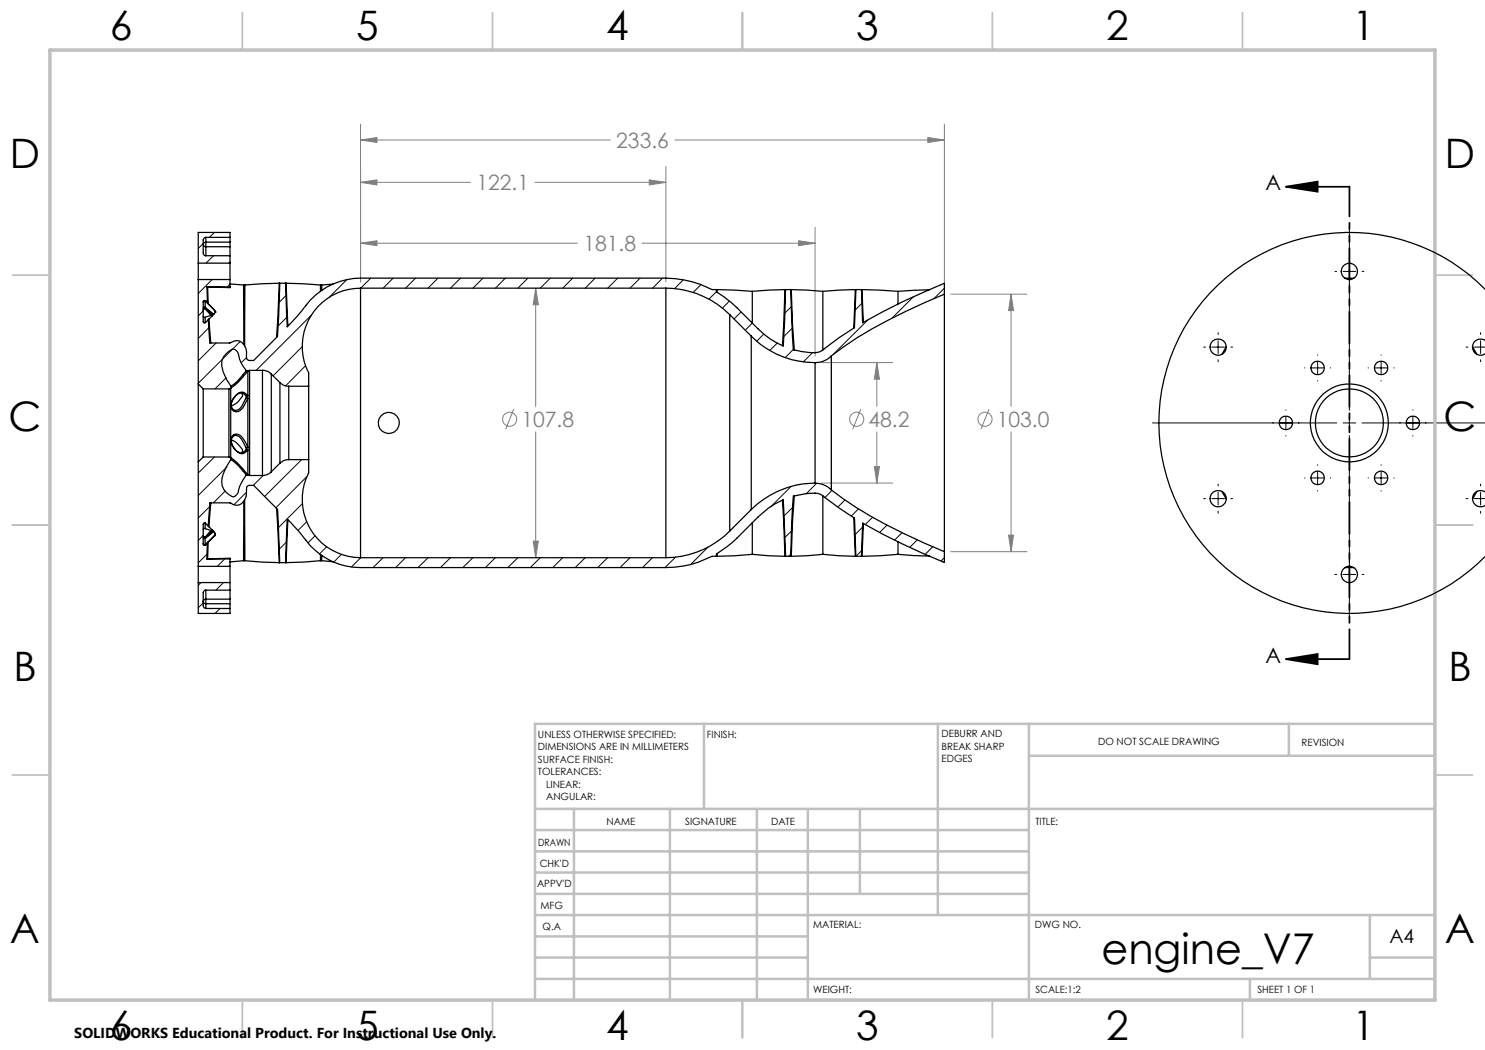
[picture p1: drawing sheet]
<svg xmlns="http://www.w3.org/2000/svg" width="297mm" height="210mm" viewBox="0 0 297 210" stroke-linecap="round" stroke-linejoin="round" font-family="sans-serif">
<g fill="none" stroke="#808080" stroke-width=".2">
<path d="M72.1 28l3.3-.5v1zM72.1 36.5l3.3-.5v1zM72.1 24.8v31.6M72.1 28h50M72.1 36.5h22M107 36.5h26.2M129.9 36l3.3 .5-3.3 .5zM133.2 33.3v23.1M135 28h53.9M185.6 27.5l3.3 .5-3.3 .5zM188.9 24.8v32.8M72.1 48.6l3.3-.5v1z"/>
<path d="M72.1 48.6h43.4M107.1 57.6l.6 3.4h-1.1zM107.1 57.6v23.7M128.4 48.6h34.6M159.7 48.1l3.3 .5-3.3 .5zM163 45.5v25.8M190.1 58.8h15.3M202.2 58.8l.5 3.3h-1zM202.2 58.8v22.5M164.3 72.5h14.2M175.4 72.5l.5 3.3h-1zM175.4 72.5v8.8"/>
<path d="M102.7 81.8l-1.6 4.1M107.1 86.4v25.1M164.3 96.6h14.2M172.2 81.8l-1.7 4.1M174.9 93.3h1l-.5 3.3zM175.4 86.4v10.2M197.8 81.8l-1.6 4.1M202.2 86.4v23.9M106.6 108.2h1.1l-.6 3.3zM190.1 110.3h15.3M201.7 107h1l-.5 3.3z"/>
<circle cx="101.9" cy="83.9" r="1.4"/>
<circle cx="171.3" cy="83.9" r="1.41"/>
<circle cx="197" cy="83.9" r="1.4"/>
</g>
<path d="M257.2 37.4l6.3-1.1v2zM257.2 37.4h12.7M257.2 131.8l6.3-1v2zM257.2 131.8h12.7" fill="none" stroke="#000" stroke-width=".35"/>
<g fill="none" stroke="#000" stroke-width=".2">
<path d="M267 54.3h.3M268.6 54.3h2.5M269.9 45.2v36.8M272.4 54.3h.4M240.7 69.4h.4M242.4 69.4h2.5M243.6 66.5v.4M243.6 68.1v2.6M243.6 72v.3M246.2 69.4h.3M260.9 73.6h.1M262.3 73.6h2.5"/>
<path d="M263.5 71h.1M263.5 72.3v2.6M263.5 76.1v.1M266.1 73.6h.1M273.6 73.6h.1M275 73.6h2.5M276.2 71h.1M276.2 72.3v2.6M276.2 76.1v.1M278.8 73.6h.1M293.2 69.4h.4M294.9 69.4h2.2"/>
<path d="M296.1 66.5v.4M296.1 68.1v2.6M296.1 72v.3M230.5 84.6h36.8M240.7 99.7h.4M242.4 99.7h2.5M243.6 96.8v.4M243.6 98.5v2.5M246.2 99.7h.3M257.2 82h.1M257.2 83.3v2.6M257.2 87.1v.1"/>
<path d="M260.9 95.6h.1M262.3 95.6h2.5M263.5 92.9v.2M263.5 94.3v2.6M263.5 98.1v.1M266.1 95.6h.1M268.6 84.6h2.5M269.9 83.3v2.6M269.9 87.1v36.9M272.4 84.6h24.7M273.6 95.6h.1M275 95.6h2.5"/>
<path d="M276.2 92.9v.2M276.2 94.3v2.6M276.2 98.1v.1M278.8 95.6h.1M282.6 82h.1M282.6 83.3v2.6M282.6 87.1v.1M293.2 99.7h.4M294.9 99.7h2.2M296.1 96.8v.4M296.1 98.5v2.5M243.6 102.3v.3"/>
<path d="M267 114.9h.3M268.6 114.9h2.5M272.4 114.9h.4M296.1 102.3v.3"/>
</g>
<path d="M269.9 37.3v94.5" fill="none" stroke="#000" stroke-width=".35" stroke-dasharray="6.3 1.3 1.3 1.3 1.3 1.3" stroke-dashoffset=".4"/>
<g fill="none" stroke="#c0c0c0" stroke-width=".35">
<path d="M48.5 2.5v7.5M98.5 2.5v7.5M148.5 2.5v7.5M198.5 2.5v7.5M248.5 2.5v7.5M2.5 55h7.5M287 55h7.5M2.5 105h7.5M287 105h7.5M2.5 155h7.5M287 155h7.5M48.5 200v7.5"/>
<path d="M98.5 200v7.5M148.5 200v7.5M198.5 200v7.5M248.5 200v7.5"/>
</g>
<g fill="none" stroke="#c0c0c0" stroke-width=".5">
<path d="M140.8 144.8v17M187.6 144.8v38.2M205.8 144.8v55.2M205.8 151.2h81.2M257.8 144.8v6.4M287 144.8h-180v55.2M107 161.8h180M107 178.8h98.8M107 174.5h98.8M107 170.3h98.8M107 166h98.8M114.8 161.8v38.2"/>
<path d="M134 161.8v38.2M151.4 161.8v38.2M161.6 161.8v38.2M172 161.8v17M107 195.8h180M107 191.5h54.6M107 187.3h54.6M107 183h180M250 195.8v4.2M274 191.5h13M274 183v12.8"/>
</g>
<path d="M10 10h277v190h-277z" fill="none" stroke="#c0c0c0" stroke-width=".7"/>
<path d="M257.2 37.4l6.3-1.1v2zM257.2 131.8l6.3-1v2z" fill="#000"/>
<path d="M174.9 93.3h1l-.5 3.3zM175.4 72.5l.5 3.3h-1zM201.7 107h1l-.5 3.3zM202.2 58.8l.5 3.3h-1zM107.1 57.6l.6 3.4h-1.1zM106.6 108.2h1.1l-.6 3.3zM72.1 28l3.3-.5v1zM185.6 27.5l3.3 .5-3.3 .5zM72.1 36.5l3.3-.5v1zM129.9 36l3.3 .5-3.3 .5zM72.1 48.6l3.3-.5v1zM159.7 48.1l3.3 .5-3.3 .5z" fill="#808080"/>
<g fill="none" stroke="#000" stroke-width=".25">
<path d="M39.7 52.6v3.3M39.7 55.9v20.9M39.7 55.9h6.3M39.7 52.6h6.3M41.2 47.5l-.4 .1-.2 .4v2.7l.3 .4h.3M41.2 47.5v.9M41.2 48.4a.46 .46 0 0 0-.6 .5 .46 .46 0 0 0 .6 .4M41.2 48.4v.9M41.2 51.1h4.8M41.2 47.5h4.8M41.2 48.4h4.8M41.2 49.3h4.8"/>
<path d="M41.2 49.3v1.8M41.4 57.4l.1 3.2M41.4 57.4h.1M41.4 57.4h4.6M41.5 57.4l.1 3.3M41.5 57.4l4.5 .1v-.1M46 47.5v.9M46 52.6v3.3M46 48.4v.9M46 47.5v-1h-6.3v6.1M46 49.3v3.3M46 55.9v1.5"/>
<path d="M46 56.8l2.7 .2M48.7 57h.3M48.7 57l.1 11.9M49 57l-.1 12.1M55.8 56.6l-.5 10.9M55.8 56.6h.2M55.8 56.6l-6.8 .4M56 56.6l-.5 10.7-4.8 4.8h-.8l-.4-.2a1.7 1.7 0 0 1-.2-1.5 2.05 2.05 0 0 0-1-1.9 2.05 2.05 0 0 0-2.2 0l-4.1 .1-.3-4.6M56 56.6h1.1M57.1 56.6l.3 8.8 2.6-2.8a14.9 14.9 0 0 1 10.7-6.9l62.5-.1a20.8 20.8 0 0 1 9.2 2.3h.9M57.1 56.6h.1M57.2 56.6l.4 8.6"/>
<path d="M57.2 56.6l6.9 .4M64.1 57h.2M64.1 57v1.3M64.3 57v1.1M66.6 56.8l-2.3 .2M72.1 57.6a11.6 11.6 0 0 0-10.4 17v2.6M72.1 57.6v53.9M72.1 57.6h61.1M133.2 57.6a18 18 0 0 1 12.7 5.3M133.2 57.6v53.9M143.3 57.9v.5a37.5 37.5 0 0 1 8.4 7.4 16.1 16.1 0 0 0 4.9 3.4l.5-11.3M143.3 57.9h.1"/>
<path d="M143.4 57.9l7.1 .4M143.4 57.9v.5M150.5 58.3v6.4M157 57.9h.1M157 57.9l-6.5 .4M157 57.9l-.5 11.2M157.1 57.9h1.1M158.2 57.9l.5 12a10.1 10.1 0 0 0 5.4 .4l3.8-2.8 3-2 .3-7.6M158.2 57.9h.1M158.3 57.9l.2 7 .4 5.1M158.3 57.9l6.3 .4M164.6 58.3v11.7"/>
<path d="M171.1 57.9h.1M171.1 57.9l-6.5 .4M171.1 57.9l-.4 7.7M171.2 57.9h1.1M172.3 57.9l.2 6.6a133.8 133.8 0 0 1 16.4-7.9v2.2M172.3 57.9h.1M172.4 57.9l7.2 .4M172.4 57.9l.3 6.6M179.6 58.3v2.5M185.9 58l-6.3 .3M188.9 58.8a107.3 107.3 0 0 0-20.2 10.6l-2.4 1.8M188.9 58.8v51.5"/>
<path d="M269 55.7h1.8M297.1 57.9a38.1 38.1 0 0 0-54.1-.3 38.1 38.1 0 0 0 0 54 38.1 38.1 0 0 0 54.1-.3M39.7 76.8v15.6M39.7 76.8l.9 1M40.6 60.4v3.9a.26 .26 0 0 0 .2 .3 .26 .26 0 0 0 .3-.1l.6-.5M40.6 77.8v13.6M40.6 63.3l.4 .2M40.6 77.8h5.2M41 60.1l.1 .1M41 60.1h-.2l-.2 .3M41 61.5l-.4 .1M41 60.1v1.4"/>
<path d="M41 61.5h.1M41 63.5v1M41.1 60.2a.26 .26 0 0 0-.3-.1 .26 .26 0 0 0-.2 .3M41.1 60.2h.1M41.1 61.5v.3M41.1 61.8a.27 .27 0 0 0-.3 0 .27 .27 0 0 0-.2 .3M41.1 60.2l.4 .4M41.1 60.2l1.8 1.8M41.1 61.5l1.7 1.4M41.1 61.8l1.3 1.4M41.5 60.6l.1 .1M41.6 62.1l-.1-.1 .1 .3"/>
<path d="M41.6 60.7l1.3 1.3M41.6 62.3l.8 .9M41.6 62.1l1.1 .8M41.6 62.1v.2M41.8 63.8l-.1 .2M41.8 63.8l.4 4.8M42.2 63.1l-1.2 .4M42.9 62h.1M42.9 62l.1 .3v.3l-1.2 1.2M42.9 62l.1 .3M43 62.4h.1M45.8 77.8v13.6"/>
<path d="M46.1 77.6v13.9M46.1 77.6l-.3 .2M46.2 77.6h-.1M46.2 77.3v.3M46.2 77.2v.1M48.2 78.6a.66 .66 0 0 1 .3 .6 .66 .66 0 0 1-.4 .6l-1 1-.8 .4M48.5 78.7l-.1-.1a2.54 2.54 0 0 0-2 3.1 1.1 1.1 0 0 0 1.9-.4l.9-1.7M48.5 78.6l.7 .6M49.2 79.6l.4 .1M49.2 74.2l-1.8 2.1-1.1 .9M49.2 74.2h.4M49.2 79.2v.4"/>
<path d="M49.3 74.1a7.7 7.7 0 0 1-1.8-3.7 .92 .92 0 0 0-1.6-.2 3.2 3.2 0 0 0-1.3 4.2l.7 1.5 .9 1.4M49.3 74.1l.3 .1M49.3 74.1l-.1 .1M49.6 74.2l-.6 .7a11.9 11.9 0 0 1-2.8 2.7M49.6 74.2v4.9M49.6 79.1l-.1-.1a1.35 1.35 0 0 0-2.2 0 2.17 2.17 0 0 0-.6 3.2 1.85 1.85 0 0 0 2.3-1.4l.6-1.1M49.6 79.7v9.8M49.6 79.1v.6M49.6 79.1l-.4 .1M49.6 74.2h.1M49.9 74.1l-.3 .1M49.9 74.1v21"/>
<path d="M49.9 74.1h2.6M52.5 74.1a2.32 2.32 0 0 1 1.8 .7M52.5 74.1v21M54.3 74.8v19.6M54.3 74.8l1.7 1.7M56 76.5a2.32 2.32 0 0 0 1.7 .7M56 76.5v16.1M57.7 77.2v14.7M57.7 77.2h4M61.7 77.2v14.7M145.9 62.9v43.3M145.9 62.9l4.3 4.3"/>
<path d="M150.2 67.2a17.8 17.8 0 0 0 12.8 5.3M150.2 67.2v34.7M163 72.5v24.1M166.3 71.2a4.3 4.3 0 0 1-3.3 1.3M166.3 71.2v26.8M245.3 69.3l-.9 1.6M294.5 69.3l.9 1.6M297.1 68.1a1.62 1.62 0 0 0-2.6 1.3 1.62 1.62 0 0 0 2.6 1.3M39.7 92.4v20.9M40.6 91.4l-.9 1M40.6 91.4h5.2M45.8 91.4l.3 .1"/>
<path d="M46.1 91.5l.1 .1M46.2 91.6a16.5 16.5 0 0 1 3.4 3.4M46.2 91.6v.3M46.2 91.9l1.5 1.3 1.5 1.8M46.2 91.9a6.9 6.9 0 0 0-1.8 5.3 3.2 3.2 0 0 0 2.4 2.1 1.62 1.62 0 0 0 1-1.5 8.5 8.5 0 0 1 1.5-2.8M46.3 88a3.3 3.3 0 0 1 2.2 2.3l-.1 .2M49.2 89.6l-.1-.2a4 4 0 0 0-1.5-2.2 1.05 1.05 0 0 0-1.2 .3 1.05 1.05 0 0 0 0 1.3 2.17 2.17 0 0 0 2.1 1.7l.7-.5M49.2 89.6v.4M49.2 95h.4M49.2 90l.4 .1M49.2 95h.1M49.6 89.5l-.1-.3a4.6 4.6 0 0 0-1.8-2.3 1.04 1.04 0 0 0-1.5 .9 2.92 2.92 0 0 0 2.3 3l1.1-.7"/>
<path d="M49.6 90.1v4.9M49.6 89.5v.6M49.6 89.5l-.4 .1M49.6 95h.1M49.6 95h-.3M49.6 95l.3 .1M49.9 95.1h2.6M54.3 94.4a2.72 2.72 0 0 1-1.8 .7M56 92.6l-1.7 1.8M57.7 91.9a2.47 2.47 0 0 0-1.7 .7M57.7 91.9h4M61.7 91.9v2.7a11.6 11.6 0 0 0 10.4 16.9"/>
<path d="M158.9 99.2l-.4 5.1-.2 7M163 96.6a18.4 18.4 0 0 0-12.8 5.3M163 96.6a4.6 4.6 0 0 1 3.3 1.4M164.6 99.2v11.7M166.3 98a86.7 86.7 0 0 0 18.4 10.5l4.2 1.8M244.4 98.3l.9 1.5M295.4 98.3l-.9 1.5M297.1 98.4a1.62 1.62 0 0 0-2.6 1.3 1.62 1.62 0 0 0 2.6 1.4M39.7 113.3v3.2M39.7 116.5v6.2h6.3v-1M39.7 113.3h6.3M39.7 116.5h6.3"/>
<path d="M40.6 108.8a.26 .26 0 0 0 .2 .2 .26 .26 0 0 0 .3 0M40.6 108.8l.2 .2h.2M40.6 107.6l.4 .1M40.6 107.1a.27 .27 0 0 0 .2 .3 .27 .27 0 0 0 .3-.1M41 105.7l-.4 .2M41 107.7v1.3M41 105.7l1.2 .4M41 104.6v1.1M41.1 109h.1M41.1 107.7h-.1M41.1 107.3v.4M41.1 109h-.1"/>
<path d="M41.2 118l-.3 .1-.3 .4v2.7l.3 .4 .3 .1M41.2 119.8a.46 .46 0 0 0-.6 .5 .46 .46 0 0 0 .6 .4M41.2 119.8v.9M41.2 118h4.8M41.2 119.8h4.8M41.2 118v1.8M41.4 111.8h.1M41.4 111.8h4.6M41.5 108.6l-.1 3.2M41.5 108.6l-.4 .4M41.5 111.8l4.5-.2v.2M41.6 108.4l-.1 .2"/>
<path d="M41.6 108.4l-.1 3.4M41.6 106.9l-.1 .2h.1M41.6 106.9v.2M41.7 105.2l.1 .2M41.7 105.2l.3-4.6h4a1.92 1.92 0 0 0 2.1 .3 1.92 1.92 0 0 0 1.1-1.7l.2-1.8 .4-.3h.9l4.8 4.8 .5 10.6M41.7 105.2l-.6-.5a.26 .26 0 0 0-.3-.1 .26 .26 0 0 0-.2 .2v4M41.8 105.4l1.1 1 .1 .3-.1 .4M42.2 100.6l-.4 4.8M42.4 105.9l-1.3 1.4M42.4 106l-.8 .9M42.7 106.2l-1.1 .9M42.8 106.3l-1.7 1.4"/>
<path d="M42.9 107.1h.1M42.9 107.1l-1.3 1.3M42.9 107.1l-1.8 1.9M43 106.7l-.1 .4M46 113.3v3.2M46 119.8v.9M46 111.8v1.5M46 116.5v3.3M48.7 112.1h.3M48.7 112.1l-2.7 .3M48.8 100.3l-.1 11.8M48.9 100l.1 12.1"/>
<path d="M49 112.1l6.8 .4M55.3 101.7l.5 10.8M55.8 112.5h.2M56 112.5h1.1M57.1 112.5h.1M57.6 104l-.4 8.5M64.1 112.1l-6.9 .4M64.1 112.1h.2M64.1 110.9v1.2M64.3 112.1l2.3 .3M64.3 111v1.1M72.1 111.5h61.1"/>
<path d="M143.3 111.3h-.9a19.5 19.5 0 0 1-9.2 2.2h-61.1a14.1 14.1 0 0 1-11.7-6.4l-3-3.3-.3 8.7M143.3 111.3v-.5a37.5 37.5 0 0 0 8.4-7.4l2-1.8 2.9-1.6 .5 11.3M143.3 111.3h.1M143.4 110.7v.6M145.9 106.2a18 18 0 0 1-12.7 5.3M150.2 101.9l-4.3 4.3M150.5 110.9l-7.1 .4M150.5 110.9l6.5 .4M150.5 104.5v6.4M156.5 100l.5 11.3M157 111.3h.1M157.1 111.3h1.1"/>
<path d="M158.2 111.3l.1-6.5 .4-5.6a11.5 11.5 0 0 1 5.2-.4l7 4.8 .3 7.7M158.2 111.3h.1M164.6 110.9l-6.3 .4M164.6 110.9l6.5 .4M170.7 103.5l.4 7.8M171.1 111.3h.1M171.2 111.3h1.1M172.3 111.3h.1M172.7 104.7l-.3 6.6M179.6 110.9l-7.2 .4M179.6 110.9l6.3 .3M179.6 108.4v2.5"/>
<path d="M188.9 110.3v2.2a133.9 133.9 0 0 1-16.4-7.9l-.2 6.7M269 113.5h1.8M41.2 120.7v1M41.2 121.7h4.8M41.2 120.7h4.8M46 120.7v1"/>
<circle cx="269.9" cy="54.3" r="1.63"/>
<circle cx="243.6" cy="69.4" r="1.63"/>
<circle cx="263.5" cy="73.6" r="1.36"/>
<circle cx="276.2" cy="73.6" r="1.36"/>
<circle cx="77.8" cy="84.6" r="2.11"/>
<circle cx="243.6" cy="99.7" r="1.63"/>
<circle cx="257.2" cy="84.6" r="1.35"/>
<circle cx="263.5" cy="95.6" r="1.35"/>
<circle cx="269.9" cy="84.6" r="7.8"/>
<circle cx="269.9" cy="84.6" r="6.8"/>
<circle cx="276.2" cy="95.6" r="1.35"/>
<circle cx="282.6" cy="84.6" r="1.35"/>
<circle cx="269.9" cy="114.9" r="1.63"/>
</g>
<g fill="none" stroke="#000" stroke-width=".2">
<path d="M40.6 48.7l-.9 1M42.4 55.9l-2.7 2.8M42.7 51.1l-1.5 1.5M42.9 46.5l-1 1M46 52.3l-.3 .3M46 56.8l-.6 .6M57.2 59.1l-1.4 1.4M69.4 55.9l-3.6 3.6M74.2 55.6l-2.1 2M78.6 55.6l-2 2M83.1 55.6l-2 2M87.6 55.6l-2 2"/>
<path d="M92.1 55.6l-2 2M96.6 55.6l-2 2M101.1 55.6l-2 2M105.6 55.6l-2 2M110.1 55.6l-2 2M114.5 55.6l-2 2M119 55.6l-1.9 2M123.5 55.6l-2 2M128 55.6l-2 2M132.5 55.6l-2 2M136.7 55.9l-1.8 1.8M140.2 56.9l-1.6 1.6"/>
<path d="M143.3 58.4l-1.5 1.4M182.7 59.4l-4.3 4.2M188.9 57.6l-2.1 2.1M40.6 62.2l-.9 1M41.7 65.6l-2 2.1M43.2 68.6l-3.5 3.6M45.3 75.5l-2.3 2.3M48 68.3l-8.3 8.4M49.3 71.5l-1.1 1.1M57.4 63.5l-1.8 1.7M60.5 69.3l-5.9 5.9M61.1 73.2l-4 4"/>
<path d="M61.7 77l-.2 .2M62.3 63l-11.1 11.1M145.9 60.2l-1.4 1.4M148.2 62.4l-1.4 1.4M150.5 64.6l-1.5 1.4M152.8 66.8l-1.5 1.5M155.5 68.6l-1.5 1.5M158.3 61.3l-1.3 1.3M158.4 65.6l-1.7 1.7M158.6 69.9l-1.5 1.6M162.5 70.5l-1.8 1.9M172.4 60.7l-1.4 1.3"/>
<path d="M173.6 64l-6.9 6.9M42.9 91.4l-3.2 3.2M45 98.2l-2.3 2.4M45.4 93.4l-5.7 5.7M49.3 98.5l-2.5 2.4M52.6 95.1l-1.9 2M60.3 91.9l-7.4 7.4M61.3 95.3l-6.1 6.3M158.2 97.3l-4.1 4.1M163.3 96.7l-2 2M166.4 98.1l-1.4 1.4M40.2 116.5l-.5 .6"/>
<path d="M40.6 107.1l-.9 1M41.4 110.8l-1.7 1.8M41.9 101.3l-2.2 2.3M44.7 116.5l-1.5 1.5M44.9 111.8l-1.4 1.5M57.3 108.4l-1.5 1.4M60.5 100.7l-4.8 4.8M61.3 104.3l-1.7 1.8M63 107.2l-1.4 1.4M65.3 109.4l-1.4 1.4M68.3 110.9l-1.6 1.5M72.1 111.5l-1.8 1.9"/>
<path d="M76.6 111.5l-2 2M81.1 111.5l-2 2M85.6 111.5l-2 2M90.1 111.5l-2 2M94.6 111.5l-2 2M99.1 111.5l-2 2M103.6 111.5l-2 2M108.1 111.5l-2.1 2M112.5 111.5l-1.9 2M117.1 111.5l-2.1 2M121.5 111.5l-2 2M126 111.5l-2 2"/>
<path d="M130.5 111.5l-2 2M135.1 111.4l-2.1 2.1M141.6 109.5l-3.4 3.3M158.2 110.8l-.5 .5M158.3 106.2l-1.3 1.3M158.5 101.5l-1.7 1.7M169 100l-1.4 1.3M171.7 101.8l-1.4 1.4M172.3 110.1l-1.1 1.2M172.5 105.4l-1.5 1.5M174.5 103.5l-1.5 1.4M177.4 105l-1.5 1.5"/>
<path d="M180.4 106.5l-1.5 1.5M183.4 108l-1.4 1.5M186.5 109.4l-1.5 1.5M188.9 111.5l-.7 .7M40.6 120.6l-.9 1M44 121.7l-1 1"/>
</g>
<text font-size="8.5" x="220.3" y="192.7">engine_V7</text>
<g font-size="8.1">
<text x="22" y="8">6</text>
<text x="71.2" y="8">5</text>
<text x="121.2" y="8">4</text>
<text x="171.3" y="8">3</text>
<text x="221.3" y="8">2</text>
<text x="270.5" y="8">1</text>
<text x="2" y="33.6">D</text>
<text x="289" y="33.6">D</text>
<text x="1.7" y="86.1">C</text>
<text x="288.7" y="86.1">C</text>
<text x="2.7" y="136.1">B</text>
<text x="289.7" y="136.1">B</text>
<text x="2" y="188.6">A</text>
<text x="289" y="188.6">A</text>
<text x="22" y="208">6</text>
<text x="71.2" y="208">5</text>
<text x="121.2" y="208">4</text>
<text x="171.3" y="208">3</text>
<text x="221.3" y="208">2</text>
<text x="270.5" y="208">1</text>
</g>
<g font-size="4.2" fill="#808080">
<text x="123.3" y="29.6">233.6</text>
<text x="95.3" y="38.1">122.1</text>
<text x="116.7" y="50.2">181.8</text>
<text x="104.3" y="85.4">107.8</text>
<text x="173.7" y="85.4">48.2</text>
<text x="199.3" y="85.4">103.0</text>
</g>
<g font-size="4.2">
<text x="253.1" y="38">A</text>
<text x="253.1" y="132.5">A</text>
</g>
<text font-size="3.9" x="277.9" y="188.5">A4</text>
<text font-size="2.9" x="14.9" y="207.6">SOLIDWORKS Educational Product. For Instructional Use Only.</text>
<g font-size="2">
<text x="107.6" y="147.6">UNLESS OTHERWISE SPECIFIED:</text>
<text x="141.4" y="147.6">FINISH:</text>
<text x="188.3" y="147.5">DEBURR AND</text>
<text x="188.3" y="150">BREAK SHARP</text>
<text x="219.6" y="149">DO NOT SCALE DRAWING</text>
<text x="260.3" y="149.2">REVISION</text>
<text x="107.6" y="150.1">DIMENSIONS ARE IN MILLIMETERS</text>
<text x="107.6" y="152.6">SURFACE FINISH:</text>
<text x="107.6" y="155.1">TOLERANCES:</text>
<text x="188.3" y="152.5">EDGES</text>
<text x="109.2" y="157.6">LINEAR:</text>
<text x="109.2" y="160.1">ANGULAR:</text>
<text x="121.3" y="165">NAME</text>
<text x="137" y="164.9">SIGNATURE</text>
<text x="154.2" y="164.9">DATE</text>
<text x="207.1" y="164.9">TITLE:</text>
<text x="107.6" y="169.1">DRAWN</text>
<text x="107.9" y="173.3">CHK'D</text>
<text x="107.4" y="177.4">APPV'D</text>
<text x="108.1" y="181.8">MFG</text>
<text x="108.5" y="186">Q.A</text>
<text x="162.6" y="185.5">MATERIAL:</text>
<text x="207" y="185.5">DWG NO.</text>
<text x="162.6" y="198.5">WEIGHT:</text>
<text x="207.1" y="198.6">SCALE:1:2</text>
<text x="251.5" y="198.6">SHEET 1 OF 1</text>
</g>
</svg>
